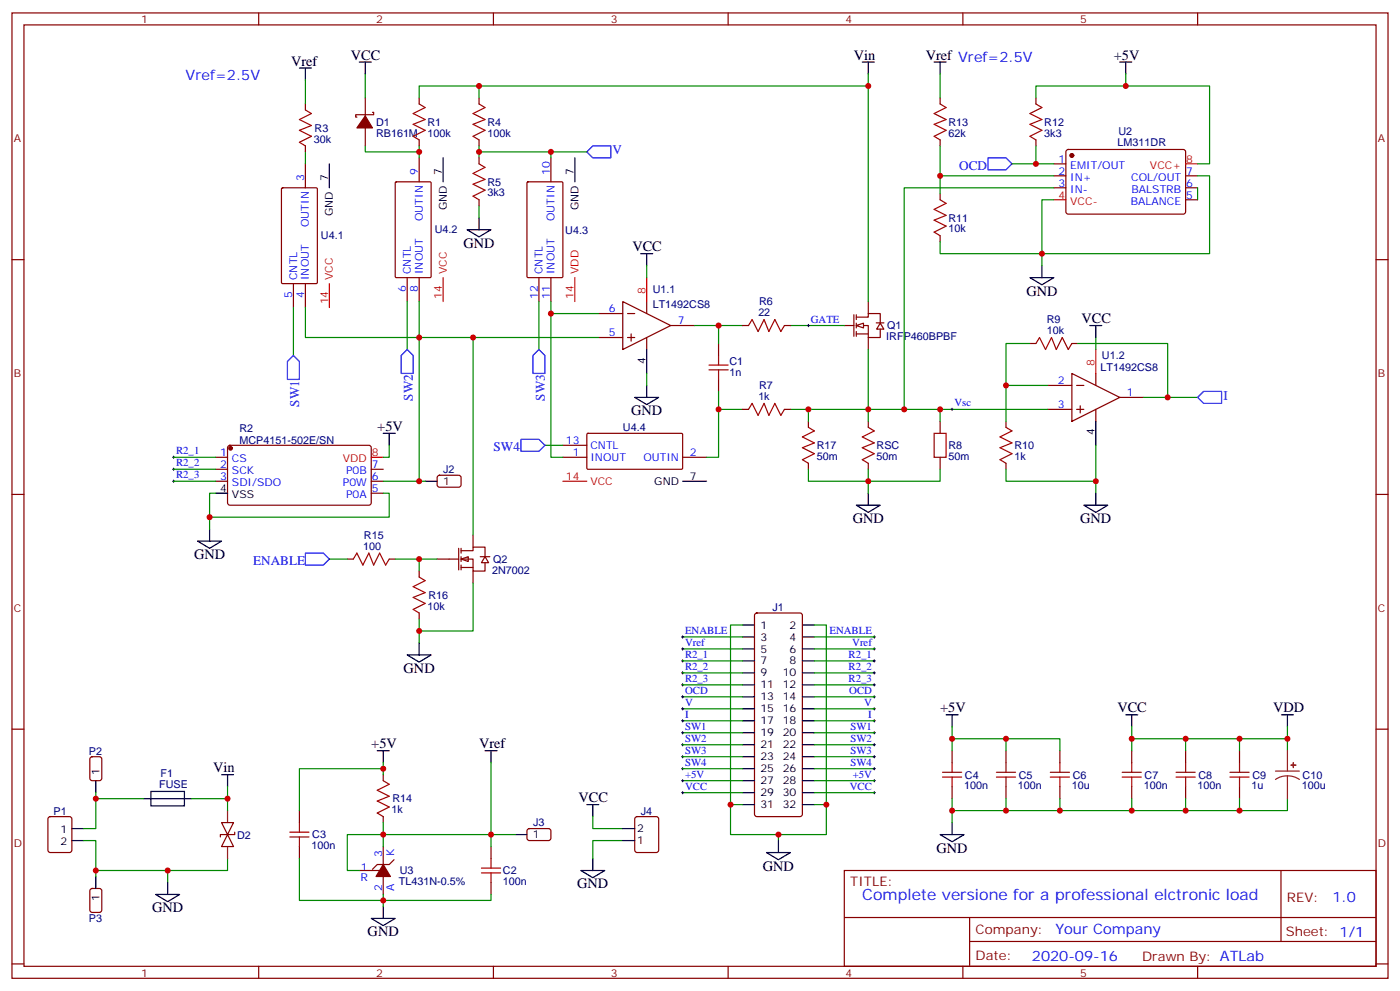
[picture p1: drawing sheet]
<svg xmlns="http://www.w3.org/2000/svg" width="412mm" height="292mm" viewBox="0 0 412 292" stroke-linecap="round" stroke-linejoin="round" font-family="sans-serif">
<g fill="none" stroke="#870000" stroke-width=".35">
<path d="M3.5 3.8h405.4v284.3h-405.4zM7.1 7.3h398.2v277.3h-398.2zM76.2 3.8v3.5M145.3 3.8v3.5M214.5 3.8v3.5M283.6 3.8v3.5M352.8 3.8v3.5M83 55.5l.3-.2h9.8l.3 .2 .1 27.7-.2 .3h-10l-.3-.2zM90 48.3v7M116.5 53.7l.3-.1h9.8l.4 .1v27.7l-.2 .3-10 .1-.3-.2zM123.5 46.5v7.1M155.3 53.7l.3-.1h9.9l.3 .1v27.7l-.2 .3-10 .1-.3-.2z"/>
<path d="M162.3 46.5v7.1M310.4 48.3h3.6M310.4 51.8h3.6M310.4 55.3h3.6M314.2 44.2l.5-.2 34.1 .1 .4 .6v17.9l-.7 .5-34.1-.1-.4-.6v-17.7zM349.2 51.8h3.6M349.2 55.3h3.6M349.2 58.8h3.6M3.5 76.5h3.6M405.3 76.5h3.6M86.4 83.5v7.1M90 83.5v7.1"/>
<path d="M119.9 81.8v7M123.5 81.8v7M158.7 81.8v7M162.3 81.8v7M176.4 92.4h7M176.4 99.4h7M183.4 88.8l14.2 7.1-14.2 7zM184.9 92.4h2.1M184.9 99.4h2.1M185.9 98.4v2.1M190.5 88.8v3.6M190.5 99.4v3.5"/>
<path d="M197.6 95.9h7M248.7 95.9h2.8M251.5 92.7v6.4M252.2 95.9h3.6v3.5h3.5v-2.5M252.2 93.4h3.6v-1h3.5v2.8M252.2 92.7v1.4M252.2 95.2v1.4M252.2 97.6v1.5M252.2 98.4h3.6M255.8 88.8v3.6M255.8 99.4v3.5M258.1 95.1h2.3"/>
<path d="M259.3 95.2l1 1.7h-2.1zM308.7 113.5h7M315.7 110l14.1 7.1-14.1 7zM317.1 113.5h2.2M318.2 119.5v2.1M322.8 110v3.5M329.8 117.1h7.1M63.5 134.7h3.5M63.5 138.2h3.5M67.3 131.4l.4-.2h41.2l.5 .7-.1 16.5-.6 .4-41.2-.1-.5-.6v-16.2zM109.4 138.2h3.5M165.8 134.7h7.1"/>
<path d="M165.8 131.2h7.1M172.9 127.8l.3-.2 27.7 .1 .2 .3-.1 10-.3 .2h-27.7l-.1-.3zM201.1 134.7h7M308.7 120.6h7M317.1 120.6h2.2M322.8 120.6v3.5M3.5 145.6h3.6M63.5 141.7h3.5M109.4 141.7h3.5M109.4 145.3h3.5M405.3 145.6h3.6M3.5 214.8h3.6"/>
<path d="M405.3 214.8h3.6M248.7 256.4h156.6v28.2h-156.6zM377.3 256.4v20.9M248.7 270.2h156.5M285.6 277.3h119.6M285.6 270.2v14.2M3.5 283.9h3.6M76.2 284.6v3.5M145.3 284.6v3.5M214.5 284.6v3.5M283.6 284.6v3.5M352.8 284.6v3.5"/>
<path d="M405.3 283.9h3.6"/>
</g>
<path d="M97 48.3v7M130.5 46.5v7.1M169.3 46.5v7.1M190.5 102.9v7.1M112.9 127.6h3.5M114.7 127.6v3.6M322.8 124.1v7.1M63.5 145.3h3.5M201.1 141.7h7" fill="none" stroke="#000" stroke-width=".35"/>
<path d="M310.4 58.8h3.6M349.2 48.3h3.6M97 83.5v7.1M130.5 81.8v7M169.3 81.8v7M190.5 81.8v7M322.8 102.9v7.1M109.4 134.7h3.5M165.8 141.7h7.1" fill="none" stroke="#f00" stroke-width=".35"/>
<g fill="#870000" stroke="#870000" stroke-width=".35">
<circle cx="67.9" cy="132" r=".53"/>
<circle cx="315.7" cy="45.8" r=".53"/>
</g>
<path d="M252.2 95.9l2.2-.7v1.4z" fill="#fff" stroke="#870000" stroke-width=".35"/>
<g fill="none" stroke="#000" stroke-width=".35">
<path d="M88.2 20h3.5M90 20v3.6M137.6 67.7h7l-3.5 2.1zM141.1 64.1v3.6M188.7 74.7h3.6M190.5 74.7v3.5M187 117.1h7l-3.5 2.1zM190.5 113.5v3.6M58.2 159.4h7.1l-3.6 2.1zM61.7 155.9v3.5M252.2 148.8h7.1l-3.5 2.1zM255.8 145.3v3.5"/>
<path d="M42.3 235.2h3.6M52.9 235.2h3.5"/>
</g>
<path d="M107.6 28.9v5.2M107.6 37.7v5.3M109.7 33.1h.4v.7h-5.3v.7h.3M211.7 101.2v3.5M211.7 111.8v3.5M255.8 124.1v1.8M255.8 136.5v1.7" fill="none" stroke="#870000" stroke-width=".35"/>
<path d="M107.6 34.1l2.1 3.6h-4.6z" fill="#870000" stroke="#870000" stroke-width=".35"/>
<g fill="none" stroke="#008700" stroke-width=".35">
<path d="M90 23.6v7M107.6 21.8v7.1M123.5 28.9v-3.6h17.6v3.6M305.2 28.9v-3.6h51.1v23h-3.5M90 44.7v3.6M107.6 43v1.7h15.9v-1.7M123.5 44.7v1.8M141.1 44.7h21.2v1.8M141.1 43v3.5M141.1 60.6v3.5M190.5 78.2v3.6M86.4 90.6v14.1"/>
<path d="M119.9 88.8v14.1M123.5 88.8v10.6h-33.5v-8.8M158.7 88.8v14.1M162.3 92.4v42.3h3.5M162.3 88.8v3.6h14.1M176.4 99.4h-52.9v42.3h-10.6M204.6 95.9h7.1v5.3M211.7 95.9h7M232.8 95.9h15.9M190.5 110v3.5M211.7 115.3v19.4h-3.6M255.8 102.9v17.7h-23"/>
<path d="M114.7 131.2v3.5h-1.8M160.5 131.2h5.3M211.7 120.6h7M255.8 120.6v3.5M255.8 138.2v7.1M112.9 145.3h1.8v7h-53"/>
</g>
<path d="M208.8 108.9h5.7M208.8 107.5h5.7M211.7 104.7v2.8M211.7 108.9v2.9M255.8 125.9l1.7 1-3.5 1.8 3.5 1.8-3.5 1.4 3.5 1.7-3.5 1.8 1.8 1.1" fill="none" stroke="#a10000" stroke-width=".35"/>
<path d="M44.4 233.1h9.9v4.2h-9.9z" fill="#fff" stroke="#000" stroke-width=".35"/>
<g fill="none" stroke="#000" stroke-width=".35">
<path d="M105.8 18.3h3.6M107.6 18.3v3.5M254 18.3h3.5M255.8 18.3v3.5M275.2 18.3h3.5M276.9 18.3v3.5M329.8 18.3h3.6M331.6 18.3v3.5M306.9 78.2v3.6M303.4 81.8h7l-3.5 2.1zM321 95.9h3.6M322.8 95.9v3.5"/>
<path d="M125.2 141.7h3.6M319.3 148.8h7l-3.5 2.1zM322.8 145.3v3.5M278.7 210.5h3.5M280.5 210.5v3.6M331.6 210.5h3.5M333.4 210.5v3.6M28.2 229.9v3.6M44.4 235.2h9.9M65.3 228.2h3.5M67 228.2v3.5M111.1 221.1h3.6"/>
<path d="M112.9 221.1v3.5M21.2 244.1h3.5M21.2 247.6h3.5M28.2 258.2v3.5M49.4 259.9v3.6M151.7 245.8h3.5M276.9 245.8h7.1l-3.5 2.1zM280.5 242.3v3.5M45.9 263.5h7l-3.5 2.1zM109.4 270.5h7l-3.5 2.1zM112.9 267v3.5"/>
</g>
<g fill="none" stroke="#008700" stroke-width=".35">
<path d="M141.1 25.3h114.7v63.5M255.8 21.8v3.5M276.9 21.8v7.1M331.6 21.8v3.5M162.3 44.7h10.6M276.9 43v14.1M276.9 51.8h33.5M298.1 48.3h12.3M305.2 43v5.3M310.4 55.3h-44.1v65.3M352.8 51.8h3.5v22.9h-49.4v-15.9h3.5M352.8 55.3v3.5"/>
<path d="M276.9 71.2v3.5h30v3.5M322.8 99.4v3.5M296.3 113.5h12.4M303.4 101.2h-7.1v22.9M317.5 101.2h26.5v15.9M336.9 117.1h15.9M255.8 120.6h21.1v3.5M276.9 138.2v3.5h-21.1M276.9 120.6h31.8M296.3 138.2v3.5h26.5M322.8 131.2v14.1M123.5 141.7h1.7"/>
<path d="M280.5 214.1v3.5M296.3 217.6h15.9v3.5M333.4 217.6h15.8v3.5M333.4 214.1v7M349.2 217.6h15.9v3.5M365.1 217.6h14.1v3.5M28.2 233.5v1.7M42.3 235.2h-14.1v8.9h-3.5M56.4 235.2h10.6M67 231.7v7.1M112.9 226.4h-24.7v12.4M112.9 224.6v3.6"/>
<path d="M280.5 221.1v-3.5h15.8v3.5M280.5 235.2v7.1M296.3 235.2v3.6h-15.8M312.2 235.2v3.6h-15.9M333.4 235.2v3.6h-21.2M333.4 238.8h15.8M349.2 235.2v3.6h15.9v-3.6M379.2 235.2v3.6h-14.1M24.7 247.6h3.5v8.8h38.8v-3.5M28.2 256.4v1.8M49.4 256.4v3.5M88.2 252.9v12.3h56.4v-1.7"/>
<path d="M112.9 249.3v-3.5h-10.6v10.6h3.5M112.9 242.3v3.5h38.8M144.6 245.8v3.5M112.9 263.5v3.5"/>
</g>
<g fill="none" stroke="#870000" stroke-width=".35">
<path d="M90 30.6v1.8M123.5 28.9v1.7M141.1 28.9v1.7M276.9 28.9v1.7M305.2 28.9v1.7M90 43v1.7M123.5 41.2v1.8M141.1 41.2v1.8M141.1 46.5v1.8M141.1 58.8v1.8M276.9 41.2v1.8M276.9 57.1v1.7"/>
<path d="M305.2 41.2v1.8M276.9 69.4v1.8M218.7 95.9h1.8M231.1 95.9h1.7M303.4 101.2h1.8M315.7 101.2h1.8M218.7 120.6h1.8M231.1 120.6h1.7M276.9 124.1v3.5M276.9 134.7v3.5M296.3 124.1v1.8M296.3 136.5v1.7"/>
<path d="M129 140.2l.5-.2h5.9l.4 .7v2.4l-.7 .4-5.9-.1-.4-.6v-2.1zM26.7 223.1l.5-.2h2.1l.6 .4 .1 5.9-.5 .7h-2.3l-.7-.4v-5.9zM88.2 238.8v3.5M112.9 228.2v1.7M280.5 221.1v3.5M280.5 231.7v3.5M296.3 221.1v3.5M296.3 231.7v3.5M312.2 221.1v3.5M312.2 231.7v3.5M333.4 221.1v3.5M333.4 231.7v3.5"/>
<path d="M349.2 221.1v3.5M349.2 231.7v3.5M365.1 221.1v3.5M365.1 231.7v3.5M14.3 240.7l.5-.2h5.7l.6 .5 .1 9.4-.5 .7h-5.9l-.6-.5-.1-9.4zM65.3 242.3h3.5l-1.8 3.5zM67 245.8l1.8 3.5h-3.5zM69.1 245.1v.7h-4.2v.7M88.2 249.3v3.6M105.8 256.4h6M112.9 240.5v1.8M112.9 249.3v5.3"/>
<path d="M112.9 258.2v5.3M116.1 253.2l-1.4 1.4h-3.6l-1.4 1.4M144.6 249.3v3.6M144.6 259.9v3.6M155.5 244.3l.4-.2h5.9l.5 .7-.1 2.3-.6 .5-5.9-.1-.5-.6v-2.1zM26.7 261.9l.5-.2h2.1l.6 .4 .1 5.9-.5 .7h-2.3l-.7-.4v-5.9z"/>
</g>
<path d="M67 238.8v3.5M67 249.3v3.6" fill="none" stroke="#8c2424" stroke-width=".35"/>
<g fill="none" stroke="#a10000" stroke-width=".35">
<path d="M90 32.4l1.7 1-3.5 1.8 3.5 1.8-3.5 1.4 3.5 1.7-3.5 1.8 1.8 1.1M123.5 30.6l1.7 1.1-3.5 1.7 3.5 1.8-3.5 1.4 3.5 1.8-3.5 1.7 1.8 1.1M141.1 30.6l1.8 1.1-3.6 1.7 3.6 1.8-3.6 1.4 3.6 1.8-3.6 1.7 1.8 1.1M276.9 30.6l1.8 1.1-3.5 1.7 3.5 1.8-3.5 1.4 3.5 1.8-3.5 1.7 1.7 1.1M305.2 30.6l1.7 1.1-3.5 1.7 3.5 1.8-3.5 1.4 3.5 1.8-3.5 1.7 1.8 1.1M141.1 48.3l1.8 1-3.6 1.8 3.6 1.7-3.6 1.5 3.6 1.7-3.6 1.8 1.8 1M276.9 58.8l1.8 1.1-3.5 1.8 3.5 1.7-3.5 1.4 3.5 1.8-3.5 1.8 1.7 1M220.5 95.9l1-1.8 1.8 3.5 1.8-3.5 1.4 3.5 1.7-3.5 1.8 3.5 1.1-1.7M305.2 101.2l1-1.8 1.8 3.5 1.7-3.5 1.4 3.5 1.8-3.5 1.8 3.5 1-1.7M220.5 120.6l1-1.8 1.8 3.5 1.8-3.5 1.4 3.5 1.7-3.5 1.8 3.5 1.1-1.7M275.2 127.6h3.5v7.1h-3.5zM296.3 125.9l1.8 1-3.5 1.8 3.5 1.8-3.5 1.4 3.5 1.7-3.5 1.8 1.7 1.1"/>
<path d="M112.9 229.9l1.8 1.1-3.6 1.8 3.6 1.7-3.6 1.4 3.6 1.8-3.6 1.8 1.8 1M277.6 228.9h5.7M277.6 227.5h5.7M280.5 224.6v2.9M280.5 228.9v2.8M293.5 228.9h5.7M293.5 227.5h5.7M296.3 224.6v2.9M296.3 228.9v2.8M309.4 228.9h5.6M309.4 227.5h5.6M312.2 224.6v2.9"/>
<path d="M312.2 228.9v2.8M330.6 228.9h5.6M330.6 227.5h5.6M333.4 224.6v2.9M333.4 228.9v2.8M346.4 228.9h5.7M346.4 227.5h5.7M349.2 224.6v2.9M349.2 228.9v2.8M362.3 228.9h5.6M362.3 227.5h5.6M365.1 224.6v2.9"/>
<path d="M365.1 228.9v2.8M85.4 246.5h5.6M85.4 245.1h5.6M88.2 242.3v2.8M88.2 246.5v2.8M141.8 257.1h5.7M141.8 255.7h5.7M144.6 252.9v2.8M144.6 257.1v2.8"/>
</g>
<path d="M172.9 44.7l1.7-1.7h5.3v3.5h-5.3zM291 46.5h5.3l1.8 1.8-1.8 1.7h-5.3zM86.4 104.7l1.8 1.8v5.3h-3.5v-5.3zM119.9 102.9l1.8 1.8v5.3h-3.5v-5.3zM158.7 102.9l1.8 1.8v5.3h-3.5v-5.3zM352.8 117.1l1.7-1.8h5.3v3.5h-5.3zM153.5 129.4h5.2l1.8 1.8-1.8 1.7h-5.2z" fill="none" stroke="#00f" stroke-width=".35"/>
<path d="M112.9 254.6l2.1 3.6h-4.2z" fill="#870000" stroke="#870000" stroke-width=".35"/>
<path d="M280.1 120.6h.7M280.5 120.2v.7" fill="none" stroke="#000" stroke-width=".29"/>
<g fill="#fff" stroke="#870000" stroke-width=".35">
<path d="M135.8 164.7l2.1-.7v1.4z"/>
<path d="M142.9 164l1 1.7h-2.1z"/>
</g>
<g fill="none" stroke="#870000" stroke-width=".35">
<path d="M238.1 124.1v1.8M238.1 136.5v1.7M139.3 157.6v3.5M102.3 164.7h1.8M114.7 164.7h1.7M123.5 168.2v1.8M128.8 164.7h6.3M135.1 161.5v6.4M135.8 162.2h3.5v-1.1h3.6v2.9M135.8 164.7h3.5v3.5h3.6v-2.5M135.8 167.1h3.5M135.8 161.5v1.4"/>
<path d="M135.8 164v1.4M135.8 166.4v1.5M139.3 168.2v3.5M141.5 164h2.8M123.5 180.6v1.7M222.5 180.8l.5-.2h12.7l.6 .4 .1 58.8-.3 .5-.4 .2h-12.7l-.5-.2-.3-.5v-58.5zM187.2 240.7l.5-.2h5.6l.7 .5v9.4l-.4 .7h-5.9l-.7-.5v-9.4z"/>
</g>
<path d="M238.1 125.9l1.8 1-3.5 1.8 3.5 1.8-3.5 1.4 3.5 1.7-3.5 1.8 1.7 1.1M104.1 164.7l1-1.8 1.8 3.5 1.8-3.5 1.4 3.5 1.7-3.5 1.8 3.5 1.1-1.7M123.5 170l1.7 1-3.5 1.8 3.5 1.8-3.5 1.4 3.5 1.7-3.5 1.8 1.8 1.1" fill="none" stroke="#a10000" stroke-width=".35"/>
<g fill="none" stroke="#008700" stroke-width=".35">
<path d="M139.3 99.4v58.2M51.2 134.7h12.3M51.2 138.2h12.3M238.1 138.2v3.5h17.7M238.1 120.6v3.5M51.2 141.7h12.3M63.5 145.3h-1.8v10.6M97 164.7h5.3M116.4 164.7h12.4M123.5 164.7v3.5M139.3 171.7v14.1h-15.8v-3.5M123.5 185.8v3.6"/>
<path d="M201.1 194.7h17.6M201.1 198.2h17.6M201.1 187.6h17.6M201.1 191.1h17.6M218.7 184.1h-3.5v52.9h3.5M239.9 184.1h3.5v52.9h-3.5M239.9 194.7h17.6M239.9 198.2h17.6M239.9 187.6h17.6M239.9 191.1h17.6M201.1 201.7h17.6M201.1 205.2h17.6"/>
<path d="M201.1 208.8h17.6M201.1 212.3h17.6M201.1 215.8h17.6M201.1 219.4h17.6M239.9 201.7h17.6M239.9 205.2h17.6M239.9 208.8h17.6M239.9 212.3h17.6M239.9 215.8h17.6M239.9 219.4h17.6M379.2 214.1v3.5M144.6 224.6v21.2"/>
<path d="M201.1 229.9h17.6M201.1 233.5h17.6M201.1 222.9h17.6M201.1 226.4h17.6M215.2 237v8.8h14.1v1.8M239.9 229.9h17.6M239.9 233.5h17.6M239.9 222.9h17.6M239.9 226.4h17.6M243.4 237v8.8h-14.1M174.6 240.5v3.6h8.8M183.4 247.6h-8.8v5.3"/>
</g>
<g fill="none" stroke="#000" stroke-width=".35">
<path d="M119.9 192.9h7.1l-3.5 2.1zM123.5 189.4v3.5M218.7 184.1h3.5M218.7 187.6h3.5M218.7 191.1h3.5M218.7 194.7h3.5M218.7 198.2h3.5M236.4 184.1h3.5M236.4 187.6h3.5M236.4 191.1h3.5M236.4 194.7h3.5M236.4 198.2h3.5"/>
<path d="M218.7 201.7h3.5M218.7 205.2h3.5M218.7 208.8h3.5M218.7 212.3h3.5M218.7 215.8h3.5M218.7 219.4h3.5M236.4 201.7h3.5M236.4 205.2h3.5M236.4 208.8h3.5M236.4 212.3h3.5M236.4 215.8h3.5M236.4 219.4h3.5"/>
<path d="M377.5 210.5h3.5M379.2 210.5v3.6M142.9 221.1h3.5M144.6 221.1v3.5M172.9 237h3.5M174.6 237v3.5M218.7 222.9h3.5M218.7 226.4h3.5M218.7 229.9h3.5M218.7 233.5h3.5M218.7 237h3.5M236.4 222.9h3.5"/>
<path d="M236.4 226.4h3.5M236.4 229.9h3.5M236.4 233.5h3.5M236.4 237h3.5M171.1 256.4h7.1l-3.6 2.1zM174.6 252.9v3.5M183.4 247.6h3.6M183.4 244.1h3.6M225.8 251.1h7l-3.5 2.1zM229.3 247.6v3.5"/>
</g>
<path d="M90 162.9h5.2l1.8 1.8-1.8 1.7h-5.2z" fill="none" stroke="#00f" stroke-width=".35"/>
<g fill="none" stroke="#000" stroke-width=".29">
<path d="M237.8 95.9h.7M238.1 95.5v.7M50.8 134.7h.7M50.8 138.2h.7M51.2 134.3v.7M51.2 137.9v.7M50.8 141.7h.7M51.2 141.4v.7M200.7 194.7h.7M200.7 198.2h.7M200.7 187.6h.7M200.7 191.1h.7"/>
<path d="M201.1 187.3v.7M201.1 190.8v.7M201.1 194.3v.7M201.1 197.8v.7M257.2 194.7h.7M257.2 198.2h.7M257.2 187.6h.7M257.2 191.1h.7M257.5 187.3v.7M257.5 190.8v.7M257.5 194.3v.7M257.5 197.8v.7"/>
<path d="M200.7 201.7h.7M200.7 205.2h.7M200.7 208.8h.7M200.7 212.3h.7M200.7 215.8h.7M200.7 219.4h.7M201.1 201.4v.7M201.1 204.9v.7M201.1 208.4v.7M201.1 211.9v.8M201.1 215.5v.7M201.1 219v.7"/>
<path d="M257.2 201.7h.7M257.2 205.2h.7M257.2 208.8h.7M257.2 212.3h.7M257.2 215.8h.7M257.2 219.4h.7M257.5 201.4v.7M257.5 204.9v.7M257.5 208.4v.7M257.5 211.9v.8M257.5 215.5v.7M257.5 219v.7"/>
<path d="M200.7 222.9h.7M200.7 226.4h.7M200.7 229.9h.7M200.7 233.5h.7M201.1 222.5v.7M201.1 226.1v.7M201.1 229.6v.7M201.1 233.1v.7M257.2 222.9h.7M257.2 226.4h.7M257.2 229.9h.7M257.2 233.5h.7"/>
<path d="M257.5 222.5v.7M257.5 226.1v.7M257.5 229.6v.7M257.5 233.1v.7"/>
</g>
<path d="M375.7 227.1h7.1M379.2 228.5l-1.8 .3-1.7 .8M379.2 228.5l1.9 .3 1.7 .8M379.2 221.1v6M379.2 228.5v6.7" fill="none" stroke="#8c2424" stroke-width=".35"/>
<g fill="#8c2424" stroke="#8c2424" stroke-width=".35">
<path d="M380.3 225.4h1.4z"/>
<path d="M381 224.6v1.5z"/>
</g>
<g fill="#c00">
<circle cx="123.5" cy="44.7" r=".88"/>
<circle cx="123.5" cy="99.4" r=".88"/>
<circle cx="141.1" cy="44.7" r=".88"/>
<circle cx="211.7" cy="95.9" r=".88"/>
<circle cx="211.7" cy="120.6" r=".88"/>
<circle cx="255.8" cy="120.6" r=".88"/>
<circle cx="141.1" cy="25.3" r=".88"/>
<circle cx="49.4" cy="256.4" r=".88"/>
<circle cx="67" cy="235.2" r=".88"/>
<circle cx="255.8" cy="25.3" r=".88"/>
<circle cx="255.8" cy="141.7" r=".88"/>
<circle cx="162.3" cy="44.7" r=".88"/>
<circle cx="276.9" cy="120.6" r=".88"/>
<circle cx="306.9" cy="74.7" r=".88"/>
<circle cx="276.9" cy="51.8" r=".88"/>
<circle cx="305.2" cy="48.3" r=".88"/>
<circle cx="28.2" cy="256.4" r=".88"/>
<circle cx="28.2" cy="235.2" r=".88"/>
<circle cx="162.3" cy="92.4" r=".88"/>
<circle cx="322.8" cy="141.7" r=".88"/>
<circle cx="296.3" cy="113.5" r=".88"/>
<circle cx="344" cy="117.1" r=".88"/>
<circle cx="331.6" cy="25.3" r=".88"/>
<circle cx="112.9" cy="245.8" r=".88"/>
<circle cx="112.9" cy="265.2" r=".88"/>
<circle cx="144.6" cy="245.8" r=".88"/>
<circle cx="112.9" cy="226.4" r=".88"/>
<circle cx="280.5" cy="238.8" r=".88"/>
<circle cx="296.3" cy="238.8" r=".88"/>
<circle cx="312.2" cy="238.8" r=".88"/>
<circle cx="280.5" cy="217.6" r=".88"/>
<circle cx="296.3" cy="217.6" r=".88"/>
<circle cx="333.4" cy="217.6" r=".88"/>
<circle cx="349.3" cy="217.6" r=".88"/>
<circle cx="333.4" cy="238.8" r=".88"/>
<circle cx="349.3" cy="238.8" r=".88"/>
<circle cx="365.1" cy="238.8" r=".88"/>
<circle cx="365.1" cy="217.6" r=".88"/>
<circle cx="379.2" cy="217.6" r=".88"/>
<circle cx="238.1" cy="120.6" r=".88"/>
<circle cx="139.3" cy="99.4" r=".88"/>
<circle cx="123.5" cy="141.7" r=".88"/>
<circle cx="61.7" cy="152.3" r=".88"/>
<circle cx="266.3" cy="120.6" r=".88"/>
<circle cx="215.2" cy="237" r=".88"/>
<circle cx="243.4" cy="237" r=".88"/>
<circle cx="229.3" cy="245.8" r=".88"/>
<circle cx="123.5" cy="185.8" r=".88"/>
<circle cx="123.5" cy="164.7" r=".88"/>
</g>
<text font-size="4.6" fill="#00f" x="254" y="265.2">Complete versione for a professional elctronic load</text>
<g font-size="4.2">
<text x="103.4" y="17.6">VCC</text>
<text x="251.5" y="17.6">Vin</text>
<text x="272.7" y="17.6">Vref Vref=2.5V</text>
<text x="328.1" y="17.6">+5V</text>
<text x="85.7" y="19.3">Vref</text>
<text x="136.5" y="73">GND</text>
<text x="186.3" y="74">VCC</text>
<text x="302.3" y="87.1">GND</text>
<text x="318.6" y="95.2">VCC</text>
<text x="185.9" y="122.3">GND</text>
<text x="111.1" y="126.9">+5V</text>
<text x="251.2" y="154.1">GND</text>
<text x="318.2" y="154.1">GND</text>
<text x="57.1" y="164.7">GND</text>
<text x="118.9" y="198.2">GND</text>
<text x="276.9" y="209.8">+5V</text>
<text x="329.1" y="209.8">VCC</text>
<text x="375" y="209.8">VDD</text>
<text x="109.4" y="220.4">+5V</text>
<text x="141.1" y="220.4">Vref</text>
<text x="62.8" y="227.5">Vin</text>
<text x="170.4" y="236.3">VCC</text>
<text x="275.9" y="251.1">GND</text>
<text x="224.7" y="256.4">GND</text>
<text x="170" y="261.7">GND</text>
<text x="44.8" y="268.7">GND</text>
<text x="108.3" y="275.8">GND</text>
</g>
<g font-size="4.2" fill="#00f">
<text x="54.7" y="23.6">Vref=2.5V</text>
<text x="392.5" y="265.7">1.0</text>
<text x="310.9" y="275.2">Your Company</text>
<text x="304" y="283">2020-09-16</text>
</g>
<g font-size="3.9" fill="#00f">
<text x="180.4" y="45.5">V</text>
<text x="282.6" y="50.1">OCD</text>
<text x="88.1" y="119.8" transform="rotate(-90 88.1 119.8)">SW1</text>
<text x="121.7" y="118.1" transform="rotate(-90 121.7 118.1)">SW2</text>
<text x="160.5" y="118.1" transform="rotate(-90 160.5 118.1)">SW3</text>
<text x="360.4" y="117.8">I</text>
<text x="145.4" y="132.9">SW4</text>
<text x="74.6" y="166.4">ENABLE</text>
</g>
<g font-size="3.9" fill="#800">
<text x="250.5" y="261">TITLE:</text>
<text x="379.1" y="265.7">REV:</text>
<text x="287.4" y="275.2">Company:</text>
<text x="378.7" y="275.8">Sheet: 1/1</text>
<text x="287.4" y="282.9">Date:</text>
<text x="336.4" y="282.9">Drawn By: ATLab</text>
</g>
<g font-size="3.2" fill="#800">
<text x="41.6" y="6.8">1</text>
<text x="110.8" y="6.8">2</text>
<text x="179.9" y="6.8">3</text>
<text x="249.1" y="6.8">4</text>
<text x="318.2" y="6.8">5</text>
<text x="4.1" y="41.9">A</text>
<text x="405.9" y="41.9">A</text>
<text x="4.1" y="111.1">B</text>
<text x="405.9" y="111.1">B</text>
<text x="4.1" y="180.2">C</text>
<text x="405.9" y="180.2">C</text>
<text x="4.1" y="249.3">D</text>
<text x="405.9" y="249.3">D</text>
<text x="41.6" y="287.6">1</text>
<text x="110.8" y="287.6">2</text>
<text x="179.9" y="287.6">3</text>
<text x="249.1" y="287.6">4</text>
<text x="318.2" y="287.6">5</text>
</g>
<g font-size="3.2" fill="#000080">
<text x="92.7" y="38.8">R3</text>
<text x="110.8" y="40.2">RB161M</text>
<text x="110.8" y="37.1">D1</text>
<text x="125.9" y="40.2">100k</text>
<text x="125.9" y="37.1">R1</text>
<text x="143.6" y="40.2">100k</text>
<text x="143.6" y="37.1">R4</text>
<text x="279.4" y="40.2">62k</text>
<text x="279.4" y="37.1">R13</text>
<text x="307.6" y="40.2">3k3</text>
<text x="307.6" y="37.1">R12</text>
<text x="329.5" y="39.7">U2</text>
<text x="92.4" y="42">30k</text>
<text x="329.2" y="43">LM311DR</text>
<text x="143.6" y="57.9">3k3</text>
<text x="143.6" y="54.7">R5</text>
<text x="279.4" y="65.3">R11</text>
<text x="94.5" y="70.5">U4.1</text>
<text x="128.1" y="68.7">U4.2</text>
<text x="166.5" y="68.8">U4.3</text>
<text x="279.4" y="68.5">10k</text>
<text x="192.3" y="86.4">U1.1</text>
<text x="223.6" y="89.8">R6</text>
<text x="192.3" y="90.6">LT1492CS8</text>
<text x="223.4" y="93.1">22</text>
<text x="308.3" y="95.2">R9</text>
<text x="261.1" y="100.2">IRFP460BPBF</text>
<text x="261.3" y="97">Q1</text>
<text x="308.3" y="98.4">10k</text>
<text x="214.9" y="107.6">C1</text>
<text x="324.6" y="105.9">U1.2</text>
<text x="214.9" y="110.8">1n</text>
<text x="324.2" y="109.1">LT1492CS8</text>
<text x="223.4" y="117.8">1k</text>
<text x="223.6" y="114.5">R7</text>
<text x="70.6" y="130.6">MCP4151-502E/SN</text>
<text x="70.6" y="127.1">R2</text>
<text x="183.5" y="127">U4.4</text>
<text x="240.6" y="135.5">50m</text>
<text x="240.6" y="132.3">R17</text>
<text x="258.2" y="135.5">50m</text>
<text x="258.2" y="132.3">RSC</text>
<text x="279.4" y="135.5">50m</text>
<text x="279.4" y="132.3">R8</text>
<text x="298.8" y="135.5">1k</text>
<text x="298.8" y="132.3">R10</text>
<text x="130.6" y="139.4">J2</text>
<text x="107" y="161.9">100</text>
<text x="107.2" y="158.6">R15</text>
<text x="145.2" y="165.8">Q2</text>
<text x="145" y="169">2N7002</text>
<text x="125.9" y="179.6">10k</text>
<text x="126.2" y="176.4">R16</text>
<text x="227.5" y="179.9">J1</text>
<text x="26.2" y="222.3">P2</text>
<text x="46.9" y="232.1">FUSE</text>
<text x="47.3" y="228.9">F1</text>
<text x="284" y="232.5">100n</text>
<text x="284.2" y="229.3">C4</text>
<text x="299.9" y="232.5">100n</text>
<text x="300.1" y="229.3">C5</text>
<text x="315.7" y="232.5">10u</text>
<text x="316" y="229.3">C6</text>
<text x="336.9" y="232.5">100n</text>
<text x="337.2" y="229.3">C7</text>
<text x="352.8" y="232.5">100n</text>
<text x="353" y="229.3">C8</text>
<text x="368.7" y="232.5">1u</text>
<text x="368.9" y="229.3">C9</text>
<text x="383.5" y="232.5">100u</text>
<text x="383.7" y="229.3">C10</text>
<text x="15.8" y="239.9">P1</text>
<text x="115.4" y="239.6">1k</text>
<text x="115.6" y="236.4">R14</text>
<text x="188.8" y="239.9">J4</text>
<text x="157" y="243.4">J3</text>
<text x="69.8" y="247">D2</text>
<text x="91.7" y="250.2">100n</text>
<text x="92" y="246.9">C3</text>
<text x="117.8" y="257.5">U3</text>
<text x="148.2" y="257.5">C2</text>
<text x="117.5" y="260.8">TL431N-0.5%</text>
<text x="148.2" y="260.7">100n</text>
<text x="26.2" y="271.7">P3</text>
</g>
<g font-size="3.2" fill="#00f">
<text x="311.8" y="47.9">1</text>
<text x="89.6" y="53.2" transform="rotate(-90 89.6 53.2)">3</text>
<text x="123.1" y="51.4" transform="rotate(-90 123.1 51.4)">9</text>
<text x="161.9" y="51.4" transform="rotate(-90 161.9 51.4)">10</text>
<text x="311.8" y="51.4">2</text>
<text x="315.3" y="49.7">EMIT/OUT</text>
<text x="315.3" y="53.2">IN+</text>
<text x="333.2" y="53.2">COL/OUT</text>
<text x="349.4" y="51.4">7</text>
<text x="311.8" y="55">3</text>
<text x="315.3" y="56.7">IN-</text>
<text x="333.3" y="56.7">BALSTRB</text>
<text x="349.4" y="58.5">5</text>
<text x="349.4" y="55">6</text>
<text x="124.5" y="65.1" transform="rotate(-90 124.5 65.1)">OUTIN</text>
<text x="163.3" y="65.1" transform="rotate(-90 163.3 65.1)">OUTIN</text>
<text x="333.1" y="60.3">BALANCE</text>
<text x="91" y="66.9" transform="rotate(-90 91 66.9)">OUTIN</text>
<text x="87.5" y="82.5" transform="rotate(-90 87.5 82.5)">CNTL</text>
<text x="91" y="82.5" transform="rotate(-90 91 82.5)">INOUT</text>
<text x="121" y="80.7" transform="rotate(-90 121 80.7)">CNTL</text>
<text x="124.5" y="80.7" transform="rotate(-90 124.5 80.7)">INOUT</text>
<text x="159.8" y="80.7" transform="rotate(-90 159.8 80.7)">CNTL</text>
<text x="163.3" y="80.7" transform="rotate(-90 163.3 80.7)">INOUT</text>
<text x="86.1" y="87.7" transform="rotate(-90 86.1 87.7)">5</text>
<text x="89.6" y="87.7" transform="rotate(-90 89.6 87.7)">4</text>
<text x="119.6" y="85.9" transform="rotate(-90 119.6 85.9)">6</text>
<text x="123.1" y="85.9" transform="rotate(-90 123.1 85.9)">8</text>
<text x="158.4" y="87.9" transform="rotate(-90 158.4 87.9)">12</text>
<text x="161.9" y="87.9" transform="rotate(-90 161.9 87.9)">11</text>
<text x="179.3" y="92">6</text>
<text x="199.7" y="95.5">7</text>
<text x="238.8" y="95">GATE</text>
<text x="179.3" y="99.1">5</text>
<text x="311.6" y="113.2">2</text>
<text x="281.2" y="119.7">Vsc</text>
<text x="332" y="116.7">1</text>
<text x="311.6" y="120.2">3</text>
<text x="166.7" y="130.8">13</text>
<text x="51.9" y="133.8">R2_1</text>
<text x="51.9" y="137.3">R2_2</text>
<text x="64.8" y="134.3">1</text>
<text x="64.8" y="137.9">2</text>
<text x="68.3" y="136.1">CS</text>
<text x="109.5" y="137.9">7</text>
<text x="168.7" y="134.3">1</text>
<text x="173.9" y="132.2">CNTL</text>
<text x="173.9" y="135.7">INOUT</text>
<text x="189.5" y="135.7">OUTIN</text>
<text x="203.2" y="134.3">2</text>
<text x="51.9" y="140.9">R2_3</text>
<text x="64.8" y="141.4">3</text>
<text x="68.3" y="139.6">SCK</text>
<text x="68.3" y="143.2">SDI/SDO</text>
<text x="101" y="143.2">P0W</text>
<text x="101.9" y="139.6">P0B</text>
<text x="109.5" y="141.4">6</text>
<text x="102" y="146.7">P0A</text>
<text x="109.5" y="144.9">5</text>
<text x="201.8" y="186.7">ENABLE</text>
<text x="201.8" y="190.3">Vref</text>
<text x="244.3" y="186.7">ENABLE</text>
<text x="251" y="190.3">Vref</text>
<text x="201.8" y="193.8">R2_1</text>
<text x="201.8" y="197.3">R2_2</text>
<text x="250" y="197.3">R2_2</text>
<text x="250" y="193.8">R2_1</text>
<text x="201.8" y="200.8">R2_3</text>
<text x="250" y="200.8">R2_3</text>
<text x="201.8" y="204.4">OCD</text>
<text x="201.8" y="207.9">V</text>
<text x="250.2" y="204.4">OCD</text>
<text x="254.5" y="207.9">V</text>
<text x="201.8" y="211.4">I</text>
<text x="201.8" y="214.9">SW1</text>
<text x="250.5" y="214.9">SW1</text>
<text x="255.8" y="211.4">I</text>
<text x="201.8" y="218.5">SW2</text>
<text x="250.5" y="218.5">SW2</text>
<text x="201.8" y="222">SW3</text>
<text x="201.8" y="225.5">SW4</text>
<text x="250.5" y="225.5">SW4</text>
<text x="250.5" y="222">SW3</text>
<text x="201.8" y="229.1">+5V</text>
<text x="201.8" y="232.6">VCC</text>
<text x="250.3" y="232.6">VCC</text>
<text x="251.2" y="229.1">+5V</text>
<text x="106.3" y="256.4">1</text>
<text x="112.5" y="252.5" transform="rotate(-90 112.5 252.5)">3</text>
<text x="116.1" y="252.2" transform="rotate(-90 116.1 252.2)">K</text>
<text x="106.2" y="259.6">R</text>
<text x="112.5" y="262.3" transform="rotate(-90 112.5 262.3)">2</text>
<text x="116.1" y="262.4" transform="rotate(-90 116.1 262.4)">A</text>
</g>
<g font-size="3.2" fill="#f00">
<text x="349.4" y="47.9">8</text>
<text x="338.7" y="49.7">VCC+</text>
<text x="311.8" y="58.5">4</text>
<text x="315.3" y="60.3">VCC-</text>
<text x="98.1" y="82.5" transform="rotate(-90 98.1 82.5)">VCC</text>
<text x="131.6" y="80.7" transform="rotate(-90 131.6 80.7)">VCC</text>
<text x="170.4" y="80.7" transform="rotate(-90 170.4 80.7)">VDD</text>
<text x="96.7" y="89.7" transform="rotate(-90 96.7 89.7)">14</text>
<text x="130.2" y="87.9" transform="rotate(-90 130.2 87.9)">14</text>
<text x="169" y="87.9" transform="rotate(-90 169 87.9)">14</text>
<text x="190.1" y="86.7" transform="rotate(-90 190.1 86.7)">8</text>
<text x="322.4" y="107.9" transform="rotate(-90 322.4 107.9)">8</text>
<text x="101" y="136.1">VDD</text>
<text x="109.5" y="134.3">8</text>
<text x="166.7" y="141.4">14</text>
<text x="173.9" y="142.8">VCC</text>
</g>
<g font-size="3.2">
<text x="96.7" y="53.2" transform="rotate(-90 96.7 53.2)">7</text>
<text x="130.2" y="51.4" transform="rotate(-90 130.2 51.4)">7</text>
<text x="169" y="51.4" transform="rotate(-90 169 51.4)">7</text>
<text x="98.1" y="63.7" transform="rotate(-90 98.1 63.7)">GND</text>
<text x="131.6" y="61.9" transform="rotate(-90 131.6 61.9)">GND</text>
<text x="170.4" y="61.9" transform="rotate(-90 170.4 61.9)">GND</text>
<text x="190.1" y="107.1" transform="rotate(-90 190.1 107.1)">4</text>
<text x="322.4" y="128.2" transform="rotate(-90 322.4 128.2)">4</text>
<text x="130.5" y="142.8">1</text>
<text x="192.7" y="142.8">GND</text>
<text x="203.2" y="141.4">7</text>
<text x="64.8" y="144.9">4</text>
<text x="68.3" y="146.7">VSS</text>
<text x="224" y="185.1">1</text>
<text x="232.6" y="185.1">2</text>
<text x="224" y="188.7">3</text>
<text x="232.6" y="188.7">4</text>
<text x="224" y="192.2">5</text>
<text x="224" y="195.7">7</text>
<text x="232.6" y="192.2">6</text>
<text x="232.6" y="195.7">8</text>
<text x="224" y="199.2">9</text>
<text x="224" y="202.8">11</text>
<text x="230.6" y="199.2">10</text>
<text x="230.6" y="202.8">12</text>
<text x="224" y="206.3">13</text>
<text x="224" y="209.8">15</text>
<text x="230.6" y="206.3">14</text>
<text x="230.6" y="209.8">16</text>
<text x="224" y="213.4">17</text>
<text x="230.6" y="213.4">18</text>
<text x="224" y="216.9">19</text>
<text x="224" y="220.4">21</text>
<text x="230.6" y="216.9">20</text>
<text x="230.6" y="220.4">22</text>
<text x="224" y="223.9">23</text>
<text x="224" y="227.5">25</text>
<text x="230.6" y="223.9">24</text>
<text x="230.6" y="227.5">26</text>
<text x="29.3" y="228.2" transform="rotate(-90 29.3 228.2)">1</text>
<text x="224" y="231">27</text>
<text x="230.6" y="231">28</text>
<text x="224" y="234.5">29</text>
<text x="224" y="238.1">31</text>
<text x="230.6" y="234.5">30</text>
<text x="230.6" y="238.1">32</text>
<text x="17.8" y="245.5">1</text>
<text x="187.7" y="245.1">2</text>
<text x="17.8" y="249">2</text>
<text x="157" y="246.9">1</text>
<text x="187.7" y="248.6">1</text>
<text x="29.3" y="265.5" transform="rotate(-90 29.3 265.5)">1</text>
</g>
</svg>
